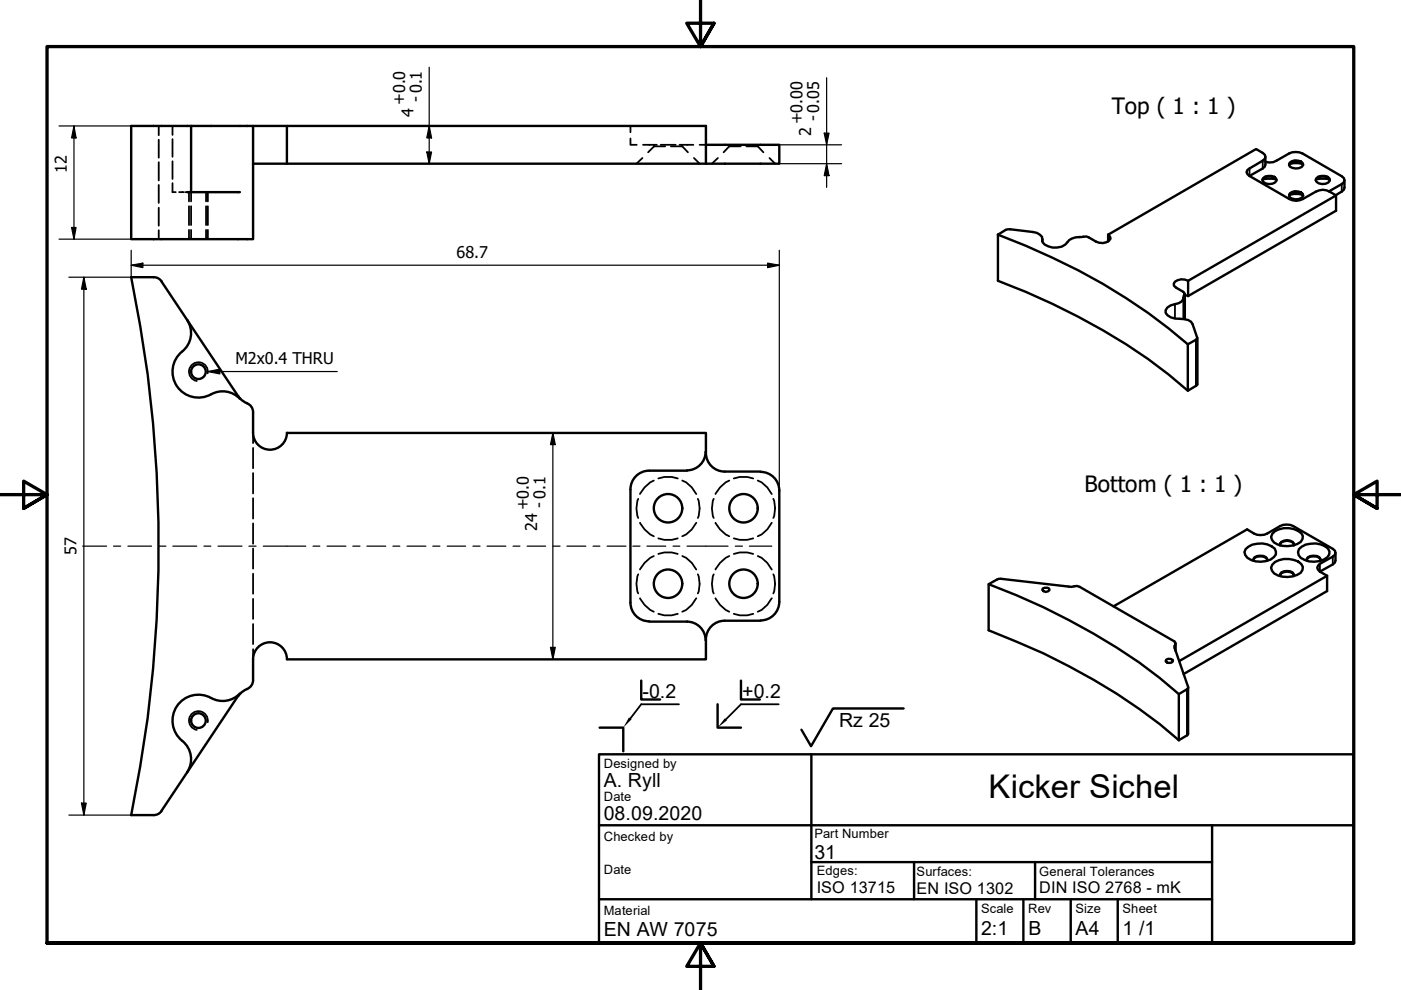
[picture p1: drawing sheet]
<svg xmlns="http://www.w3.org/2000/svg" width="297mm" height="210mm" viewBox="0 0 297 210" stroke-linecap="round" stroke-linejoin="round" font-family="sans-serif">
<!-- layer: Verdeckt (ISO) -->
<g fill="none" stroke="#000" stroke-width=".38">
<path d="M33.7 26.7v2M33.7 29.6v3.8M33.7 34.4v3.9M33.7 39.2v3.8M36.6 38.8v1.9h.7M36.6 26.7v1.9M36.6 29.5v3.7M36.6 34.2v3.7M133.7 29.4v1.3h1.3M133.7 26.7v1.3M136.2 33.5l-1.3 1.2M136.3 30.7h3"/>
<path d="M138.7 31h2.3M138.7 31l-1.3 1.3M138.7 30.7v.1M138.7 31h.1M140.1 30.7h3.2M142.2 31h2.5M144.1 30.7h2.9M144.7 31l1.2 1.3M144.7 30.7v.1M144.7 31h.1M147.1 33.5l1.2 1.2M148.3 30.7h1.4"/>
<path d="M152.2 33.5l-1.3 1.2M154.6 31h2.4M154.6 31l-1.2 1.3M154.6 30.7v.1M154.6 31h.1M158.2 31h2.5M160.7 31l1.2 1.3M160.7 30.7v.1M160.7 31h.1M163.1 33.5l1.2 1.2M33.7 44v3.9M33.7 48.8v1.9"/>
<path d="M38 40.7h1M39.3 40.7h.4M40.1 40.7v2M40.1 43.7v4M40.1 48.7v2M40.5 40.7v2M40.5 43.7v4M40.5 48.7v2M43.7 40.7v2M43.7 43.7v4M43.7 48.7v2M44.1 40.7v2"/>
<path d="M44.1 43.7v4M44.1 48.7v2M53.7 91.8v2.2M53.7 95v4.3M53.7 100.3v4.3M53.7 105.6v4.4M53.7 111v4.3M53.7 116.3v4.3M135.3 105.8a5.6 5.6 0 0 0 0 4M135.7 110.8a6.2 6.2 0 0 0 2.9 2.9M138.6 117.9a6.2 6.2 0 0 0-2.9 2.8M138.6 101.9a6.2 6.2 0 0 0-2.9 2.8"/>
<path d="M139.6 117.4l1.2-.3h1.6l1.3 .3M139.6 101.4l1.2-.3h1.6l1.3 .3M139.6 114.1l1.2 .4h1.6l1.3-.4M144.7 117.9a6 6 0 0 1 2.9 2.8M144.7 101.9a6 6 0 0 1 2.9 2.8M147.6 110.8a6 6 0 0 1-2.9 2.9M148 105.8a5.6 5.6 0 0 1 0 4M151.3 105.8a5.6 5.6 0 0 0 0 4M151.7 110.8a6.2 6.2 0 0 0 2.9 2.9M154.6 101.9a6.2 6.2 0 0 0-2.9 2.8M154.6 117.9a6.2 6.2 0 0 0-2.9 2.8M155.6 101.4l1.2-.3h1.6l1.3 .3"/>
<path d="M155.6 114.1l1.2 .4h1.6l1.3-.4M155.6 117.4l1.2-.3h1.6l1.3 .3M160.7 101.9a6 6 0 0 1 2.9 2.8M160.7 117.9a6 6 0 0 1 2.9 2.8M163.6 110.8a6 6 0 0 1-2.9 2.9M164 105.8a5.6 5.6 0 0 1 0 4M53.7 121.6v4.3M53.7 127v4.2M53.7 132.3v4.3M53.7 137.6v2.2M135.3 121.8a5.6 5.6 0 0 0 0 4M135.7 126.8a6.2 6.2 0 0 0 2.9 2.9"/>
<path d="M139.6 130.1l1.2 .4h1.6l1.3-.4M147.6 126.8a6 6 0 0 1-2.9 2.9M148 121.8a5.6 5.6 0 0 1 0 4M151.3 121.8a5.6 5.6 0 0 0 0 4M151.7 126.8a6.2 6.2 0 0 0 2.9 2.9M155.6 130.1l1.2 .4h1.6l1.3-.4M163.6 126.8a6 6 0 0 1-2.9 2.9M164 121.8a5.6 5.6 0 0 1 0 4"/>
</g>
<!-- layer: Sichtbar (ISO) -->
<g fill="none" stroke="#000" stroke-width=".51">
<path d="M40.5 26.7h-12.7v24h25.9v-24h-13.2v14M53.7 26.7h96v8M53.7 34.7h96M60.8 26.7v8M149.7 30.7h15.5v4h-15.5M264.9 37.3l8.5 4.9a2.87 2.87 0 0 0 2.8 0l2.8-1.6a2.87 2.87 0 0 1 2.9 0l1.4 .8-31.4 18.1M264.9 37.3l-.4-.4-.2-.4 .2-.5 3.2-1.9 .5-.4 .1-.5-.1-.4-.5-.4-1.4-.8-31.4 18.2M267.7 38.2a1.76 1.76 0 0 1 2.9 0M267.7 38l1-.1 1.9 .1M267.8 37.8a2.02 2.02 0 0 1 2.8 .1v.4a1.84 1.84 0 0 1-2.9-.1zM268.3 34.3l1.6 .1 3.4-1.9a3.4 3.4 0 0 1 2.9 0l8.7 5.3 .2 .4-.2 .4-3.1 1.9M268.3 33.2l-.1 2.1-3.3 2"/>
<path d="M273.3 35a1.76 1.76 0 0 1 3 0M273.4 34.8l.9-.2 1.9 .2M273.4 34.5a1.96 1.96 0 0 1 2.8 .1l.1 .4a1.99 1.99 0 0 1-2.8 .3l-.2-.3zM279 38.2a1.76 1.76 0 0 1 2.9 0M279 38l1-.1 1.9 .1M279.1 37.8a2.02 2.02 0 0 1 2.8 .1v.4a1.84 1.84 0 0 1-2.9-.1zM285.1 38.2l-.2 2-1.7 1.2M34.2 59.7l5.5 8.2M34.3 59.7l-.6-.6-.7-.3h-5.2a281.9 281.9 0 0 1 0 114h5.2l.7-.3 .6-.6M39.7 40.7h11.2M211.6 49.8l1.6-1.1 1-.1 5.6 .8 1.1 .8a1.65 1.65 0 0 0 1.3 2 3.4 3.4 0 0 0 4.5-1.3 4.8 4.8 0 0 1 3-.7l.6-.1 .5 .2a3.5 3.5 0 0 0 4.3 .7l.4-.4-.2-.5-.4-.3M211.6 49.8a129.8 129.8 0 0 1 40.2 23.2"/>
<path d="M211.6 49.8v9.7a140.3 140.3 0 0 1 36.2 19.9l4 3.4M221 50.6v.6M234.9 49.8v1.4M251.9 59.5a2.27 2.27 0 0 0-3 .7v.4l.5 .4 1.5 .9 .2 .3-.1 .6a1.4 1.4 0 0 1-1.1 1.5 3.3 3.3 0 0 0-2.8 1.5 1.82 1.82 0 0 0 2 1.7 5.8 5.8 0 0 1 3.4 .7l.4 .5 .9 3.1-2 1.2M251.9 59.5v3.3M273.3 41.5a1.76 1.76 0 0 1 3 0M273.4 41.3l.9-.2 1.9 .2M273.4 41.1a2.02 2.02 0 0 1 2.8 0l.1 .5a1.99 1.99 0 0 1-2.8 .3l-.2-.5zM283.3 41.4v3.3l-31.4 18.1M39.7 67.9a5 5 0 0 1-1.1 6.6 5.5 5.5 0 0 0-1.1 7.4 5.5 5.5 0 0 0 7.3 1.7M39.7 67.9l10.8 16.1M251 63.1v4.5"/>
<path d="M251.2 62.3v5.4M251.2 62.5l.7 .3M253.9 71.7v9.7l-.3 .4-1.8 1v-9.8M44.8 83.6a5 5 0 0 1 6 .9M50.5 84a4 4 0 0 0 1.9 1.5M52.4 85.5a2 2 0 0 1 1.3 1.9v4.4M53.7 91.8a3.6 3.6 0 0 0 3.5 3.5 3.6 3.6 0 0 0 3.6-3.5M60.8 91.8h88.9v4a4 4 0 0 0 3.9 4.2h7.6M145.7 99.8h-8.1a4 4 0 0 0-3.9 4v24M149.6 95.8a4 4 0 0 1-4 3.9M161.3 100a4 4 0 0 1 3.9 4v23.6a4 4 0 0 1-3.9 3.9M264.1 116.4a4.7 4.7 0 0 1 6.2-.1l.2 .6v.7a4.4 4.4 0 0 1-6 .7l-.5-.6-.2-.6z"/>
<path d="M265.7 118.9v-.4a1.88 1.88 0 0 1 3 0v.4M265.7 118.7a1.76 1.76 0 0 1 2.8-.4l.2 .4M269.7 113.2a4.5 4.5 0 0 1 6.2-.1l.3 .5v.7l-.4 .6a5.2 5.2 0 0 1-5.7 .1l-.4-.5-.2-.7zM270.3 119.2a4.9 4.9 0 0 1 5.6 .4l.3 .6v.6l-.4 .6a5.2 5.2 0 0 1-5.7 .2l-.4-.6-.2-.6 .2-.7zM271.4 115.7v-.5a1.88 1.88 0 0 1 2.9 0v.5M271.4 115.5l.2-.5a2.31 2.31 0 0 1 2.5 0l.3 .5M275.4 116.4a4.7 4.7 0 0 1 6.2-.1l.3 .6a2.13 2.13 0 0 1-2.2 2.1 4.2 4.2 0 0 1-4.4-1.3l-.1-.6zM277.1 118.7a1.76 1.76 0 0 1 2.7-.4l.2 .4M277.1 118.9v-.4a1.88 1.88 0 0 1 2.9 0v.4M283.1 117.2l-.1 2.1-3.2 1.9M133.7 127.8a4 4 0 0 0 3.9 3.9M137.7 131.8h7.9a4 4 0 0 1 4 4"/>
<path d="M161.2 131.6h-7.6a4 4 0 0 0-3.9 4.2v4h-88.9a3.6 3.6 0 0 0-3.6-3.6 3.6 3.6 0 0 0-3.5 3.6v4.4M209.6 123.9l1.7-1 .9-.2 15 1.7 1.1-.2 .6 .2 20.1 11.6 .2 .3-.2 .7v.4l2.9 8.2v.3l-.2 .2-1.8 1.1v9.7a123.5 123.5 0 0 0-34.4-20.8l-5.9-2.5zM209.6 123.9a141.9 141.9 0 0 1 36.3 19.8l4 3.5M221.1 124.7l1-.1 .3 .2 .1 .3a.91 .91 0 0 1-1.5 0zM247.3 139.9l.4-.2h.6l.4 .2v.3a1 1 0 0 1-1.6 0zM249.2 136.4v1.6M271.4 122.1v-.3a1.88 1.88 0 0 1 2.9 0v.3M271.4 122l.2-.4a2.31 2.31 0 0 1 2.5 0l.3 .4M279.8 121.2l-.5-.8 .2-.5 .3-.4 3.2-1.9 .1-.4-.1-.5-8.8-5.2a3.2 3.2 0 0 0-2.8 0l-2.7 1.6a3.7 3.7 0 0 1-4.3-.9l-28.3 16.4M279.8 121.2l1.6 .9M281.4 122.1v3.2l-30.4 17.6M281.4 122.1l-31.4 18.1"/>
<path d="M38.6 157.1a5 5 0 0 1 1.1 6.6M44.8 148a5.5 5.5 0 0 0-7.3 1.7 5.5 5.5 0 0 0 1.1 7.4M50.5 147.5l-16.3 24.4M50.8 147.1a5 5 0 0 1-6 .9M52.4 146.1a4 4 0 0 0-1.9 1.5M53.7 144.2a2 2 0 0 1-1.3 1.9M251.9 145.8v9.7l-.1 .3-1.9 1.1"/>
<circle cx="42.1" cy="78.8" r="1.56"/>
<circle cx="141.6" cy="107.8" r="3"/>
<circle cx="157.6" cy="107.8" r="3"/>
<circle cx="141.6" cy="123.8" r="3"/>
<circle cx="157.6" cy="123.8" r="3"/>
<circle cx="42.1" cy="152.8" r="1.56"/>
</g>
<!-- layer: Sichtbar schmal (ISO) -->
<g fill="none" stroke="#000" stroke-width=".38">
<path d="M264.9 35.7v1.6M267.7 34.1v1.6M284.5 39v1.6M221 50.8v.3M44 79.2a2 2 0 0 0-1.6-2.4 2 2 0 0 0-2.3 1.7 2 2 0 0 0 1.6 2.3M249.1 64.5v3M251.1 62.5v5.2M253.6 72v9.8M279.8 119.5v1.7M282.6 118v1.7M249.2 136.7v1.1M44 153.1a2 2 0 0 0-1.6-2.3 2 2 0 0 0-2.3 1.6 2 2 0 0 0 1.6 2.4"/>
<path d="M251.7 146.1v9.8"/>
</g>
<circle cx="281.8" cy="40.5" r=".19" fill="#000"/>
<!-- layer: Sichtbar (ISO) -->
<circle cx="281.8" cy="40.5" r=".25" fill="#000"/>
<!-- layer: Schraffur (ISO) -->
<path d="M133.3 152.1l.6 .4-1.8 1.8zM153.7 152.3l.4 .5-2 1.5z" fill="#000"/>
<!-- layer: Rahmen (ISO) -->
<path d="M148.5 -.1v10l-2.9-5h5.8l-2.9 5 2.9-5M0 104.9h10l-5-2.9v5.8l5-2.9-5 2.9M297 104.9h-10l5-2.9v5.8l-5-2.9 5 2.9M10 199.9v-190h277v190h-277h277M151.4 204.9l-2.9-5 2.9 5h-5.8l2.9-5v10" fill="none" stroke="#000" stroke-width=".7"/>
<!-- layer: Titel (ISO) -->
<g fill="none" stroke="#000" stroke-width=".51">
<path d="M127 159.9h160v40h-160zM127.1 154.3h5v5M136 144.3v4h4M152.1 149.3v5h5M157.1 144.3v4h4M172 159.9v30.8h85v-15.7M191.6 150.2h-15l-4.6 8-2.1-3.5M127 175h160M127 190.7h45M172 182.8h85M193.8 182.8v7.9M207 190.7v9.2"/>
<path d="M217 190.7v9.2M219.5 182.8v7.9M227 190.7v9.2M237 190.7v9.2M257 190.7v9.2"/>
</g>
<path d="M144 149.3h-8l-2.3 3M165.1 149.3h-8l-3.2 3.3" fill="none" stroke="#000" stroke-width=".38"/>
<g fill="none" stroke="#000" stroke-width=".25">
<path d="M91 14.3v20.4M175.3 16.5v23.2M12.5 26.7h48.3M15.7 26.7l.4 2.5h-.9zM15.7 26.7v24M90.5 32.2h1l-.5 2.5zM91 26.7l.5 2.5h-1zM165.2 30.7h13.2M165.2 34.7h13.2M174.8 28.2h1l-.5 2.5zM175.3 34.7l.5 2.5h-1zM12.5 50.7h15.3"/>
<path d="M15.2 48.2h.9l-.4 2.5zM17.8 58.8l.5 2.5h-1zM17.8 58.8v114M27.8 56.2l2.5-.4v.9zM27.8 53.1v5.7h-13.2M27.8 56.2h137.4M162.8 55.8l2.4 .4-2.4 .5zM165.2 53.1v50.9M117.2 91.8l.5 2.5h-1zM117.2 91.8v48M116.7 137.3h1l-.5 2.5zM14.6 172.8h13.2"/>
<path d="M17.3 170.3h1l-.5 2.5z"/>
</g>
<g fill="#000">
<path d="M15.7 26.7l.4 2.5h-.9z" fill-rule="evenodd"/>
<path d="M90.5 32.2h1l-.5 2.5z" fill-rule="evenodd"/>
<path d="M91 26.7l.5 2.5h-1z" fill-rule="evenodd"/>
<path d="M174.8 28.2h1l-.5 2.5z" fill-rule="evenodd"/>
<path d="M175.3 34.7l.5 2.5h-1z" fill-rule="evenodd"/>
<path d="M15.2 48.2h.9l-.4 2.5z" fill-rule="evenodd"/>
<path d="M27.8 56.2l2.5-.4v.9z" fill-rule="evenodd"/>
<path d="M162.8 55.8l2.4 .4-2.4 .5z" fill-rule="evenodd"/>
<path d="M17.8 58.8l.5 2.5h-1z" fill-rule="evenodd"/>
<path d="M117.2 91.8l.5 2.5h-1z" fill-rule="evenodd"/>
<path d="M116.7 137.3h1l-.5 2.5z" fill-rule="evenodd"/>
<path d="M17.3 170.3h1l-.5 2.5z" fill-rule="evenodd"/>
</g>
<!-- layer: Symbol (ISO) -->
<path d="M44.1 78.8l2.5-.5v1zM44.1 78.8h27.4" fill="none" stroke="#000" stroke-width=".25"/>
<path d="M44.1 78.8l2.5-.5v1z" fill-rule="evenodd" fill="#000"/>
<!-- layer: Mittellinie (ISO) -->
<g fill="none" stroke="#000" stroke-width=".25">
<path d="M17.5 115.8h5.1M24.1 115.8h1.5M27.1 115.8h5M33.7 115.8h1.5M36.6 115.8h5.1M43.2 115.8h1.5M46.2 115.8h5.1M52.8 115.8h1.5M55.8 115.8h9M66.4 115.8h1.4M69.3 115.8h4M74.8 115.8h1.5"/>
<path d="M77.8 115.8h4M83.3 115.8h1.5M86.3 115.8h4M91.8 115.8h1.5M94.8 115.8h3.9M100.3 115.8h1.5M103.3 115.8h4M108.8 115.8h1.4M111.8 115.8h3.9M117.2 115.8h1.5M120.2 115.8h4M125.7 115.8h1.5"/>
<path d="M128.7 115.8h4M134.2 115.8h1.5M137.2 115.8h4M142.7 115.8h1.4M145.7 115.8h8.7M155.9 115.8h1.5M158.9 115.8h4.7"/>
</g>
<text font-size="6.9" x="209.6" y="169.3">Kicker Sichel</text>
<g font-size="4.8">
<text x="235.7" y="24.1">Top ( 1 : 1 )</text>
<text x="229.9" y="104.3">Bottom ( 1 : 1 )</text>
</g>
<g font-size="4.1">
<text x="136.2" y="148">-0.2</text>
<text x="157.4" y="148">+0.2</text>
<text x="177.9" y="154.1">Rz 25</text>
<text x="128" y="166.9">A. Ryll</text>
<text x="128" y="173.9">08.09.2020</text>
<text x="172.7" y="182">31</text>
<text x="128" y="198.4">EN AW 7075</text>
<text x="208" y="198.3">2:1</text>
<text x="218.1" y="198.2">B</text>
<text x="228" y="198.2">A4</text>
<text x="238" y="198.3">1 /1</text>
</g>
<g font-size="3.4">
<text x="85.8" y="22.3" transform="rotate(-90 85.8 22.3)">+0.0</text>
<text x="89.3" y="21.7" transform="rotate(-90 89.3 21.7)">- 0.1</text>
<text x="87.7" y="24.8" transform="rotate(-90 87.7 24.8)">4</text>
<text x="170.1" y="26.4" transform="rotate(-90 170.1 26.4)">+0.00</text>
<text x="172" y="28.9" transform="rotate(-90 172 28.9)">2</text>
<text x="173.5" y="25.8" transform="rotate(-90 173.5 25.8)">- 0.05</text>
<text x="14.2" y="36.6" transform="rotate(-90 14.2 36.6)">12</text>
<text x="96.8" y="54.7">68.7</text>
<text x="49.9" y="77.2">M2x0.4 THRU</text>
<text x="115.4" y="107.6" transform="rotate(-90 115.4 107.6)">- 0.1</text>
<text x="112" y="108.2" transform="rotate(-90 112 108.2)">+0.0</text>
<text x="113.9" y="112.6" transform="rotate(-90 113.9 112.6)">24</text>
<text x="16.2" y="117.6" transform="rotate(-90 16.2 117.6)">57</text>
<text x="173.2" y="189.3">ISO 13715</text>
<text x="194.3" y="189.5">EN ISO 1302</text>
<text x="220.3" y="189.4">DIN ISO 2768 - mK</text>
</g>
<g font-size="2.7">
<text x="128" y="162.9">Designed by</text>
<text x="128" y="169.9">Date</text>
<text x="128" y="178.4">Checked by</text>
<text x="172.7" y="177.7">Part Number</text>
<text x="128" y="185.4">Date</text>
<text x="173.2" y="185.6">Edges:</text>
<text x="194.3" y="185.7">Surfaces:</text>
<text x="220.3" y="185.6">General Tolerances</text>
<text x="128" y="193.9">Material</text>
<text x="208" y="193.6">Scale</text>
<text x="218" y="193.6">Rev</text>
<text x="228" y="193.6">Size</text>
<text x="238" y="193.6">Sheet</text>
</g>
</svg>
